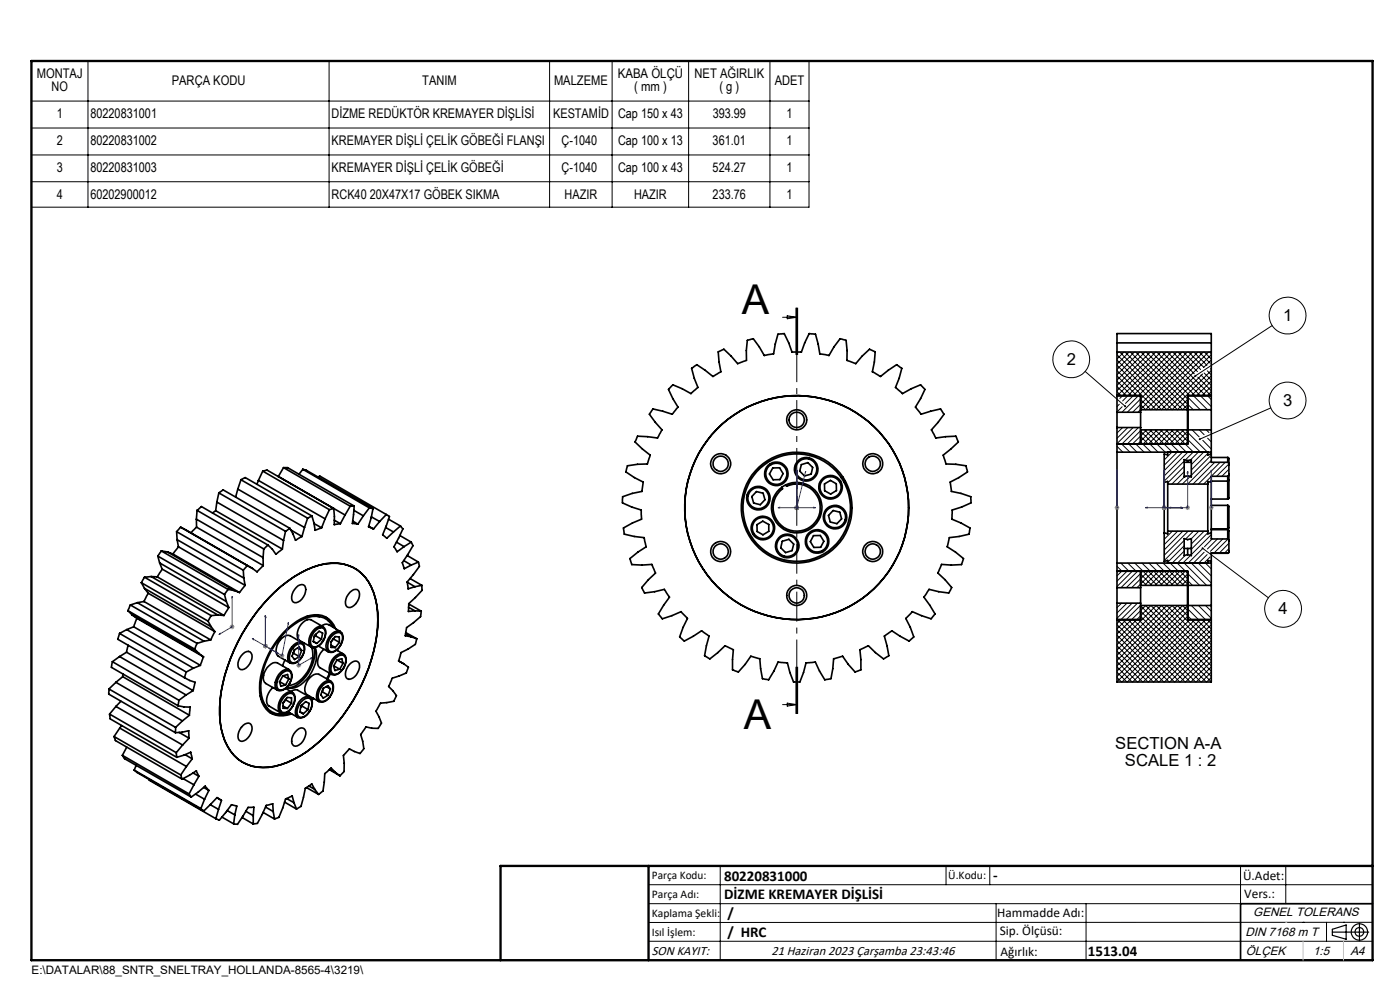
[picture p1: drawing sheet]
<svg xmlns="http://www.w3.org/2000/svg" width="297mm" height="210mm" viewBox="0 0 297 210" stroke-linecap="round" stroke-linejoin="round" font-family="sans-serif">
<g fill="none" stroke="#000" stroke-width=".35">
<path d="M237 74.7h20M237 72.7h20M55.7 99.9l1-.2 16.5 9.5M55.7 99.9l14.2 8.2M55.7 99.9l-.9 2M60.1 99.2h.9l14.1 8.1M60.1 99.2l14.2 8.2M60.1 99.2l-1 1.9M64.2 99.5l.8 .3 14.1 8.1M64.2 99.5l14.2 8.2M64.2 99.5l-.8 1.1M142.7 81.6l2 .9 1.9 1 1.5-1.3-.8-2-.6-2.1 1.1-.7 3.4 2.5 .2-.1 1.5-.9-.4-2.1-.1-2.2 1.2-.5 2.9 3 1.9-.7-.1-2 .2-2.2 .2-.1 1.1-.2 1.3 1.7 1 1.8 2-.3 .9-4.2 1.4-.1 .9 1.9 .7 2h2l.7-2 1-1.9 1.3 .1 .9 4.2 2 .3 1-1.8 1.3-1.7 1.3 .3 .2 2.2v2l.2 .1 1.6 .6 1.4-1.5 1.6-1.5 1.2 .5-.2 2.2-.4 2.1 1.7 1 3.4-2.5 1.1 .7-.6 2.1-.7 2 1.5 1.3 1.8-1 2-.9 .4 .4 .5 .6-.9 2-1.1 1.8 1.2 1.5 4.1-1.2 .8 1.2-2.7 3.3 .9 1.7 4.3-.4 .5 1.3-3.2 2.7 .2 .8 .4 1.1 2.1 .1 2.1 .3 .3 1.3-1.8 1.2-1.8 1 .2 1.9 2.1 .5 2.1 .7v1.3l-2 .9-2 .6-.1 1.9 2 .8 1.9 1.1-.2 1.3-2.1 .5-2.1 .2-.1 .3-.4 1.7 1.8 1.1 1.7 1.4-.4 1.3-2.2 .1-2.1-.2-.7 1.9 1.5 1.4 1.4 1.6-.6 1.2-2.2-.3-2-.5-.4 .7-.7 1 2.4 3.5-.9 1.1-4-1.6-1.3 1.5 .9 1.9 .8 2-.2 .1-.8 .8-3.7-2.2-1.6 1.1 1 4.2-.9 .5-.3 .2-1.7-1.4-1.5-1.4-1.8 .8 .2 2.1v2.2l-1.2 .4-1.4-1.6-1.2-1.7-2 .5-.5 4.3-1.3 .2-1.2-1.9-.8-1.9-2 .2-.5 2.1-.8 2h-1.4l-.7-2-.6-2.1-1.9-.2-.9 1.9-1.1 1.9-1.4-.2-.5-4.3-1.9-.5-1.2 1.7-1.5 1.6-1.2-.4 .2-4.3-1.8-.8-3.2 2.8-1.1-.7 .9-4.2-.4-.3-1.2-.8-3.6 2.2-1-.9 .7-2 .9-1.9-1.3-1.5-1.9 .9-2.1 .7-.1-.1-.7-1 2.3-3.5-1.1-1.7-2 .5-2.2 .3-.6-1.2 1.4-1.6 1.6-1.4-.7-1.6-.1-.3-2.1 .2-2.2-.1-.4-1.3 1.7-1.4 1.8-1.1-.5-2-2.1-.2-2.1-.5-.1-1.3 1.9-1.1 1.9-.8-.1-1.9-2-.6-2-.9v-.8l.1-.5 2-.7 2.1-.5 .3-1.9-1.9-1-1.8-1.2 .3-1.3 2.2-.3 2-.1 .6-1.9-3.2-2.7 .6-1.3 4.2 .4 .9-1.7-2.6-3.3 .7-1.2 4.1 1.2 1.2-1.5-1.1-1.8-.9-2z"/>
<path d="M163.9 99.3l1.5-.1 .7 1.3-.6 1.2-1.5 .1-.8-1.3zM170 98.6l1.4-.5 1 1.1-.3 1.4-1.4 .4-1-1.1zM237 95.9v23.5M237 87.4v3.3M237 95.9h20M237 83.9h5v3.5M237 90.7v5.2M237 90.7h5M237 87.4h5M242 87.4v3.3M242 91.2h15M242 86.9h15"/>
<path d="M242 90.7v3.5M247.7 95.9v.6l-.7-.2v6M251.2 98.1h1.5M251.2 97.5l.8 .2 .7-.2v3.6l-.7-.2-.8 .2zM252 97.7v.4M256.2 95.9v.6l.8-.2M257 95.9v.4M257 83.9h-5v10.3h-15M257 86.9v4.3M257 97h3.5M257 96.3v1.8h3.5M257 86.9v-16.1h-20v16.6"/>
<path d="M257 91.2v4.7M260.5 97l.2 .2v1.4M260.5 98.1l.2 .5M260.5 97v1.1M260.7 98.6v2M33.5 118l14.1 8.1M33.5 118l.4 1.4M33.9 119.4l14.1 8.2M33.9 119.4l.5 1.3M34.2 116.9l-.7 1.1M34.2 116.9l14.2 8.1M34.2 116.9l1.3 .2"/>
<path d="M35.5 117.1l14.2 8.2M35.5 117.1l1.2 .4M36.7 117.5l14.1 8.2M37.5 112.8l14.1 8.2M37.5 112.8l.1 1.7M37.6 114.5l14.1 8.1M37.6 114.5l.3 1.5M37.9 116l-1.2 1.5M37.9 116l14.1 8.2M38.3 111.8l-.8 1M38.3 111.8l14.2 8.2M38.3 111.8l15.3 8.8"/>
<path d="M41.7 110.1l14.1 8.2M41.7 110.1v1.7M41.7 111.8l-1.2 1.2M41.7 111.8l14.1 8.2M41.8 108.3l.9-.9 14.2 8.2M41.8 108.3l14.2 8.1M41.8 108.3l-.1 1.8M45.8 108.3l-.7 .5M45.8 108.3l14.1 8.2M46 106.5l14.1 8.1M46 106.5l-.2 1.8M46.4 104.6l.9-.7 14.2 8.2"/>
<path d="M46.4 104.6l14.2 8.1M46.4 104.6l-.4 1.9M50.4 103.7l14.2 8.2M50.4 103.7l-.4 1.7M51.1 101.8l.9-.5 14.2 8.2M51.1 101.8l14.2 8.1M51.1 101.8l-.7 1.9M52.5 120l-.9 1M52.5 120l1.1 .6M54.8 101.9l14.2 8.2M54.8 101.9l-.3 .8M55.8 118.3v1.7"/>
<path d="M55.8 120l-1.3 1.3-.9-.7M56 116.4l-.2 1.9M56.9 115.6l-.9 .8M56.9 115.6l.9 .9 .7 1.1 1.4-1.1M59.1 101.1h-.1M60.1 114.6l-.2 1.9M60.6 112.7l-.5 1.9M61.5 112.1l-.9 .6M61.5 112.1l1.2 2.5 1.4-.8M61.7 112.4l2.4 1.4M64.6 111.9l-.5 1.9M65.3 109.9l-.7 2"/>
<path d="M66.2 109.5l-.9 .4M66.2 109.5l.7 3 1.3-.5M66.6 111l1.6 1M67.6 101.2l.2-.2 14.2 8.1M69 110.1l-.8 1.9M69.9 108.1l.9-.2 .1 3.4 1.3-.2M69.9 108.1l-.9 2M70.9 110.3l1.3 .8M73.2 109.2l-1 1.9M74.3 107.4l-1.1 1.8M74.8 110.5l1.1 .7M75.1 108.3l2 1.1"/>
<path d="M75.1 107.3l-.8 .1M75.1 107.3l-.3 3.7 1.1 .2M77.1 109.4l-1.2 1.8M78.2 111.6l1 .6M78.4 107.7l.7 .2M78.4 107.7l-1.3 1.7M78.8 109.6l1.7 1M79.1 107.9l-.9 3.9 1 .4M80.5 110.6l-1.3 1.6M81.8 111.9l1.7 .9M82 109.1l.6 .5-1.4 3.8 .9 .8 1.4-1.4M82 109.1l-1.5 1.5"/>
<path d="M82.4 110.1l2.5 1.5M84.1 115l1.6 .9M84.8 113.6l2.4 1.4M84.9 111.6l.6 .6-1.9 3.8 .6 1 1.5-1.1M84.9 111.6l-1.4 1.2M85.7 118.9l1.5 1M86.4 117.8l2.4 1.4M87.2 115l.4 .8-2.3 3.6 .5 1.2 1.4-.7M87.2 115l-1.5 .9M88.8 119.2l.2 .9-2.6 3.3 .2 1.5 1.4-.4M88.8 119.2l-1.6 .7M160.5 104.3l1.4 .3 .4 1.4-1 1.1-1.4-.4-.4-1.4z"/>
<path d="M160.6 111.3l1.2-.7 1.3 .7v1.4l-1.2 .7-1.3-.7zM165.9 114.8l1.5-.4 1 1-.4 1.4-1.3 .4-1.1-1zM166.7 102.9l.2 .2a5 5 0 0 1 7.2 4.5 5 5 0 0 1-7.2 4.5 5 5 0 0 1-.9-8.4l-.2-.3M172.6 113.6h1.4l.8 1.2-.7 1.3h-1.5l-.7-1.2zM174.9 102.6l1.3-.7 1.2 .7v1.5l-1.2 .7-1.3-.7zM176.7 108.3l1.5 .3 .3 1.5-.9 1-1.5-.4-.3-1.3zM178.8 101.2l-.3 .2M179.3 102.1l-.3 .1M237 119.4h20M237 119.4v5.3M247 102.3v10.7M247 113v6.1l.7-.2v.5"/>
<path d="M247 102.3l.7-.2v.6M247.7 102.7v10M247.7 112.7v.5l-.7-.2M247.7 112.7h8.5M247.7 102.7h8.5M251.2 101.1h.3M251.2 116.3h1.5M251.2 114.3l.8 .2 .7-.2v3.6l-.7-.3-.8 .3zM252 116.3v1.3M252.5 101.1h.2M256.2 102.7v10M256.2 112.7v.5l.8-.2"/>
<path d="M257 102.3v10.7M257 119.1v.3M257 102.1h3.5M257 117.4h3.5M257 112.4h3.5M257 105.9h3.5M257 112.2h3.5M257 107.2h3.5M257 119.1l-.8-.2v.5M257 102.3l-.8-.2v.6M257 113v1.3h3.5M257 119.4v4.8"/>
<path d="M260.5 112.4l.2 .1v2.3M260.5 107.2l.2 .1v4.7l-.2 .2M260.5 114.3l.2 .5M260.5 101v1.1M260.5 117.3v.1M260.5 112.4v1.9M260.5 102.1v3.8M260.5 107.2v5M260.5 117.3h-3.5v1.8M260.5 101h-3.5v1.3M260.7 101.8l-.2 .3M260.7 117.1l-.2 .3"/>
<path d="M260.7 101.8v3.9l-.2 .2M260.7 114.8v2.2l-.2 .3M260.7 100.6l-.2 .4M260.7 100.6v1.2M25.4 134.4l-.4 1.2 14.1 8.1M25.4 134.4l14.1 8.1M25.4 139.3l14.1 8.1M25.4 139.3l-1.6 1.1M26.8 138.4l14.2 8.1M26.8 138.4l-1.4 .9M26.9 133.6l14.1 8.1M26.9 133.6l-1.5 .8"/>
<path d="M27.1 129.5l14.2 8.2M27.1 129.5l.9 .9M27.2 136.9l-.4 1.5M27.7 128.3l-.6 1.2M27.7 128.3l14.1 8.2M28 130.4l14.2 8.2M28 130.4l1 .8M28.4 133l14.1 8.1M28.4 133l-1.5 .6M29 131.2l-.6 1.8M29 131.2l14.2 8.1M29.1 127.8l14.2 8.2"/>
<path d="M29.1 127.8l-1.4 .5M30 123.6l14.1 8.2M30 123.6l.7 1.2M30.6 127.6l14.1 8.1M30.6 127.6l-1.5 .2M30.7 122.4l-.7 1.2M30.7 122.4l14.1 8.2M30.7 124.8l14.1 8.2M30.7 124.8l.7 1M31.4 125.8l-.8 1.8M31.4 125.8l14.2 8.2M32.1 122.3l14.1 8.1"/>
<path d="M32.1 122.3l-1.4 .1M32.1 122.3l1.3 .1M33.4 122.4l14.1 8.2M34.4 120.7l-1 1.7M34.4 120.7l14.1 8.2M41.3 137.7l.9 .9M41.8 136.5l-.5 1.2M42.2 138.6l1 .7M43.2 139.3l-.7 1.8M43.3 136l-1.5 .5M44.1 131.8l.7 1.2M44.7 135.7l-1.4 .3"/>
<path d="M44.8 130.6l-.7 1.2M44.8 133l.8 1M45.6 134l-.9 1.7M46.2 130.4l-1.4 .2M46.2 130.4l1.3 .2M47.6 126.1l.4 1.5M48 127.6l.5 1.3M48.4 125l-.8 1.1M48.4 125l1.3 .3M48.5 128.9l-1 1.7M49.7 125.3l1.1 .4M51.5 138.7a1.03 1.03 0 0 1 1.3-.5 1.03 1.03 0 0 1 .7 1.1 3.1 3.1 0 0 1-2.1 2.8 1.2 1.2 0 0 1-.8-2z"/>
<path d="M51.6 121l.1 1.6M51.7 122.6l.3 1.6M52 124.2l-1.2 1.5M57 126.9a23.3 23.3 0 0 1 12.1-7.3 8.7 8.7 0 0 1 10.2 6.1 23.1 23.1 0 0 1-.5 14.2 37.4 37.4 0 0 1-15.1 20.4 13.5 13.5 0 0 1-10.3 2.2 9 9 0 0 1-6.1-6.6 25.7 25.7 0 0 1 1.6-16.2 40.3 40.3 0 0 1 8.1-12.8zM62.2 138.6h.1M62.2 138.6l1.3 .7M62.5 137.8l-.3 .8M62.5 137a1.08 1.08 0 0 1 1.4-.5 1.08 1.08 0 0 1 .7 1.3 2.76 2.76 0 0 1-2.7 2.8 1.85 1.85 0 0 1-.1-2.6zM62.9 124.6a1.05 1.05 0 0 1 1.2-.6 1.05 1.05 0 0 1 .8 1.1 2.76 2.76 0 0 1-2.4 2.7 1.54 1.54 0 0 1-.3-2.3zM63.1 137.5l.9 .5M64 138l-.5-.7-1.1 .6-.5 1.3 .6 .7 1-.6M64 138l-.5 1.3"/>
<path d="M64 136.3l-2.4-1.4a1.82 1.82 0 0 0-2.2 .9 2.47 2.47 0 0 0-.3 3.4l2.4 1.4M64.1 136.3a1.85 1.85 0 0 0-2.2 1 3.2 3.2 0 0 0-.7 3 1.54 1.54 0 0 0 2.4-.3 2.95 2.95 0 0 0 .7-3.5l-.2-.2M64.4 136.3l-.1 .1M66.5 136.1l.7 .4M66.6 137.4a8.3 8.3 0 0 1-4.3 8.3l-1.3 .2M66.8 133.4a1.28 1.28 0 0 1 2-.3 2.91 2.91 0 0 1-.7 3.5l-.6 .5a1.16 1.16 0 0 1-1.4 .2 1.16 1.16 0 0 1-.6-1.3 3.8 3.8 0 0 1 1.3-2.6zM66.8 137.3a6.5 6.5 0 0 1-1.2 6.1 5.1 5.1 0 0 1-4.3 2.6l-.5-.2M66.9 134.9l-.3 .2M66.9 134.9l1.3 .7M67 133.7a1.11 1.11 0 0 1 1.3-.5 1.11 1.11 0 0 1 .7 1.2 2.85 2.85 0 0 1-2.5 2.8 1.71 1.71 0 0 1-.2-2.5zM67 134.5l-.1 .4M67.2 130.7l.6 .1"/>
<path d="M67.2 130.7h-1.4l-.9 .1M67.6 137l2.1 1.3M68.2 135.6l.2-1.3-.7-.4-1 .9-.2 1.3 .7 .4M68.2 135.6l-1 .9M68.2 132.8a1.43 1.43 0 0 1 1.5-.3l2.5 1.4M68.5 132.9l-2.5-1.4a1.74 1.74 0 0 0-2.1 .9 2.54 2.54 0 0 0-.4 3.4l2.5 1.5a6.8 6.8 0 0 1-3.8 7.9l-1 .2M68.7 137.7a3.1 3.1 0 0 0-1 3.8l2.6 1.5M69 130.8l.8 .7-.2 .2M69.8 131.9l.3 .1M70.1 132l.4 .7M70.1 132v.1M70.2 136.8l.9 .6"/>
<path d="M70.6 134.8a1.34 1.34 0 0 1 1.9-.3 2.86 2.86 0 0 1-2.3 3.7 1.73 1.73 0 0 1-.4-2.5zM70.7 133.1a4.2 4.2 0 0 0-5.4-2.1 15.7 15.7 0 0 0-9 9.6 10.9 10.9 0 0 0-.2 8.7 4.3 4.3 0 0 0 5.5 2M70.7 135.5h.1M70.7 135.5l-.5 .7M70.7 135.5l1.3 .8M70.8 139.5a1.53 1.53 0 0 1 2.3-.6 3.1 3.1 0 0 1-2.4 4.3l-.3-.1a1.55 1.55 0 0 1-.4-2zM71.2 139.6a1.34 1.34 0 0 1 1.9-.4 2.72 2.72 0 0 1-1 3.3 1.06 1.06 0 0 1-1.3 .5 1.06 1.06 0 0 1-.6-1.3 3.7 3.7 0 0 1 1-2.1zM71.2 133.4a4.5 4.5 0 0 0-6.4-2.6 17.8 17.8 0 0 0-9.5 12.8 8.4 8.4 0 0 0 1.1 6.8 4.6 4.6 0 0 0 5.5 1M71.4 137.9l1.4 .8M71.6 137.8v.2M72 136.3v-1.2l-.9-.1-.9 1.2v1.1l.9 .1M72 136.3l-.9 1.1"/>
<path d="M72.2 133.9a2.17 2.17 0 0 1 0 3 2.21 2.21 0 0 1-2.5 1.4M72.2 133.9a1.77 1.77 0 0 0-2.1 .9 2.92 2.92 0 0 0-.6 3.4l.2 .1M74.2 125.7a1.28 1.28 0 0 1 1.8-.4 2.71 2.71 0 0 1-2 3.6 1.13 1.13 0 0 1-.6-1.8l.2-.5zM86 134.4l1.2 .7M86.1 134.2l2.3 1.3M86.4 123.5l1.6 1M86.7 128.8l1.3 .8M86.7 128.1l2.7 1.5M87 122.7l2.5 1.5M87.2 135.1l1.2 .4M88 129.6h1.4M88.4 135.5l-.3 1.2-3 1.7-.5 1.8 1 .6"/>
<path d="M89.4 129.6l-.2 1.2-2.9 2.3-.3 1.8 1.2 .2M89.5 124.2v1l-2.8 2.8-.1 1.7 1.4-.1M89.5 124.2l-1.5 .3M237 121.2h15v10.2h5M237 124.7v3.2M237 127.9v16.8h20v-16.3M237 127.9h5M237 124.7h5M242 124.7v3.2M242 127.9v3.5h-5M242 128.4h15M242 124.2h15"/>
<path d="M242 121.2v3.5M257 124.2v4.2M23.1 146.1v1.1l14.1 8.2M23.1 146.1l14.2 8.2M23.2 151.5l.2 1 14.1 8.1M23.2 151.5l14.2 8.2M23.8 140.4l-.2 1.2 14.2 8.1M23.8 140.4l14.2 8.1M24.2 156.2l.3 .9 14.1 8.2M24.2 156.2l14.1 8.2M24.6 144.7l14.1 8.2M24.6 144.7l-1.5 1.4"/>
<path d="M24.6 149.9l14.1 8.1M24.6 149.9l-1.4 1.6M25.4 154.4l14.1 8.2M25.4 154.4l-1.2 1.8M25.6 148.8l-1 1.1M25.8 153.9l-.4 .5M26 143.5l14.2 8.2M26 143.5l-1.4 1.2M26.1 143l-.1 .5M26.9 158.5l-.9 1.7M37.2 155.4l2.8-.4 .1 1.6M37.3 154.3l-.1 1.1"/>
<path d="M37.4 159.7l.1 .9M37.8 149.7l1.3 .3h1.3l-.2 1.7M38 148.5l-.2 1.2M38 155.4l2.1 1.2M38.7 152.9l-1.4 1.4M38.7 158l-1.3 1.7M39.1 143.7l2.3 1-.4 1.8M39.5 147.4l-1.5 1.1M39.5 142.5l-.4 1.2M40.1 156.6l-1.4 1.4M40.2 151.7l-1.5 1.2M41 146.5l-1.5 .9"/>
<path d="M41 141.7l-1.5 .8M42.5 141.1l-1.5 .6M51.6 153.8a1.02 1.02 0 0 1 1.3-.4 1.02 1.02 0 0 1 .6 1.2 3.1 3.1 0 0 1-2.2 2.7 1 1 0 0 1-.8-1.5 3.5 3.5 0 0 1 1.1-2zM55.2 147.6l.4 1.1 .6 1M56.2 149.6l.5 .5M56.7 141.6a2.36 2.36 0 0 1 2-1l2.6 1.5a2.49 2.49 0 0 0-2.7 2.1 1.67 1.67 0 0 0 .2 2.2l-2.4-1.4a1.79 1.79 0 0 1-.3-2.3zM57.2 151.1a4 4 0 0 0 2.4 .4M57.9 145.8a3.3 3.3 0 0 0-1.1 3.7l2.7 1.7M59.3 144.6l1.3 .7M59.9 142.8a1.14 1.14 0 0 1 1.8-.1 3 3 0 0 1-2.1 3.7 .93 .93 0 0 1-.9-1.1 3.3 3.3 0 0 1 1.2-2.5zM60 143.4l1.3 .6M60.1 149.8l.9 .5"/>
<path d="M60.2 147.9a1.57 1.57 0 0 1 2-.7 2.81 2.81 0 0 1-2 4 .94 .94 0 0 1-.8-1.2 3.2 3.2 0 0 1 .8-2.1zM60.5 140l-.6 1.2M60.6 146l1.4 .9M60.6 148.4h.1M60.6 148.4l-.5 .7M60.6 148.4l1.2 .8M61.1 151l2.1 1.2M61.3 144l-.7 1.3M61.3 144l-.3-.9-1 .3-.7 1.2 .3 1 1-.3M61.3 142.1a1.87 1.87 0 0 1 .4 2.4 2.42 2.42 0 0 1-2.8 1.9M61.7 146.7a1.36 1.36 0 0 1 1.5-.3l2.5 1.4M61.8 149.2v-1.2l-.9-.1-.9 1.2 .1 1.1 .9 .1"/>
<path d="M61.8 149.2l-.8 1.1M62 146.9a2.12 2.12 0 0 1 .1 2.9 2.27 2.27 0 0 1-2.6 1.4M62 146.9a2.58 2.58 0 0 0-2.8 2.1 1.98 1.98 0 0 0 .3 2.2M62.7 155.2a1.43 1.43 0 0 1 1.8-.6 2.11 2.11 0 0 1-.3 2.7 1.41 1.41 0 0 1-2.1 .7 2.42 2.42 0 0 1 .6-2.8zM63.1 152.2h.1M63.6 151l.7 .4M63.7 148.5a1.39 1.39 0 0 1 2.4-.2 3.2 3.2 0 0 1-2.5 4l-.5-.2a2.01 2.01 0 0 1-.1-2.6zM63.9 148.9a1.46 1.46 0 0 1 2-.6 2.8 2.8 0 0 1-1.7 3.8 .91 .91 0 0 1-1-.2 .91 .91 0 0 1-.2-.9 3.9 3.9 0 0 1 .9-2.1zM64.1 149.8l-.3 .3M64.1 149.8l1.2 .7M64.1 149.5v.3M65.3 150.5l.3-1.3-.8-.4-.9 .9-.3 1.3 .7 .4"/>
<path d="M65.3 150.5l-1 .9M66.4 148.1l-.3 .2M66.5 148.2l-.3 .3M68.2 145.2a1.48 1.48 0 0 1 2.2-.5 3 3 0 0 1-.9 3.7 1.27 1.27 0 0 1-1.4 .6 1.27 1.27 0 0 1-1-1.1 3.7 3.7 0 0 1 1.1-2.7zM68.4 146.7l-.1 .1M68.4 146.7l1.2 .8M68.4 145.4a1.46 1.46 0 0 1 2-.5 2.85 2.85 0 0 1-2.1 3.9 1.18 1.18 0 0 1-.7-1.8l.2-.6zM68.6 146l-.2 .7M69.3 145.7l.8 .4M69.9 142.8l-.6 1.2M70.1 142.9l-.6 1.2M70.1 146.1l-.5-.7-1.1 .6-.4 1.4 .5 .7 1-.6"/>
<path d="M70.1 146.1l-.5 1.4M70.2 144.5l-2.5-1.5a2.72 2.72 0 0 0-2.9 2.4 1.69 1.69 0 0 0 .4 2l2.5 1.4M70.8 141.2l1.3 .7M71.5 140l1.3 .7M72.8 140.7l-.3-1-1 .3-.7 1.3 .2 .9 1.1-.3M72.8 140.7l-.7 1.2M74.2 140.9a1.18 1.18 0 0 1 2-.2 2.96 2.96 0 0 1-2.2 3.4 1.4 1.4 0 0 1-.5-2.2zM84.6 140.2l1 .6M85.6 140.8l1 .7-.4 1.3-3 1.1-.8 1.7 1.7 2-.6 1.2-2.8 .3-.9 1.8 .6 1.1 .5 1.4v.1l-.7 1h-1.3l-1.3-.3-1.1 1.6 .7 3-.8 1-2.3-1-1.3 1.5 .2 1.6v1.7l-.9 1M26 160.2l.4 .7 14.2 8.2M26 160.2l14.1 8.2M28.5 163.4l.6 .5 14.1 8.1"/>
<path d="M28.5 163.4l14.1 8.1M28.9 162.3l-.4 1.1M31.7 165.4v.1l14.1 8.2M37.5 160.6l3-1 .3 1.4M38.3 164.4l.3 .9M38.8 165.2l2.3 1.3M39.3 160.1l1.5 .9M39.5 162.6l-1.2 1.8M40.1 168.4l.5 .7M40.8 161l-1.3 1.6M41 164l1.2 .7M41.1 166.5l-1 1.9"/>
<path d="M41.5 168.4l1.9 1.1M42.2 164.7l-.5-1.2-3.1 1.8M42.2 164.7l-1.1 1.8M42.6 171.5l.6 .5M43.2 167l1.1 .7M43.4 169.5l-.8 2M44.3 167.7l-.8-1-2.9 2.4M44.3 167.7l-.9 1.8M44.6 170.7l1.8 1M46 169.2l.9 .5M46.4 171.7l.6-1.9-1-.6-2.8 2.8M46.4 171.7l-.6 2"/>
<path d="M47.1 173.3l2.5 1.5M48.2 171.9l1.6 1M49.8 172.9l.4-1.9-1.1-.3-2.6 3.3-.7-.3M49.8 172.9l-.2 1.9M51.3 173.4l2.4 1.4M52.1 172.1l1.6 .9M53.7 173l.2-1.8-1.3 .1-2.2 3.6-.8-.1M53.7 173v1.8M55.8 172.3l2.4 1.4M56.3 171.2l1.7 .9M58 172.1l-.1-1.6-1.4 .3-1.9 3.9-.9 .1M58 172.1l.2 1.6"/>
<path d="M60.4 170.1l2.5 1.5M60.8 169.4l1.6 .9M62.4 170.3l-.4-1.5-1.4 .7-1.4 3.9-1 .3M62.4 170.3l.5 1.3M65 167.1l2.6 1.4M65.5 166.7l1.3 .8M66.8 167.5l-.7-1.2-1.3 .9-.9 3.9-1 .5M66.8 167.5l.8 1M69.9 163.3l2.2 1.3M70 163.2l1.1 .6M71.1 163.8l-.9-.9-1.3 1.2-.4 3.7-.9 .7M71.1 163.8l1 .8"/>
<path d="M291.2 191.7h-28v12"/>
<circle cx="152.9" cy="98.4" r="2.14"/>
<circle cx="152.9" cy="98.4" r="1.62"/>
<circle cx="169" cy="89.1" r="2.13"/>
<circle cx="169" cy="89.1" r="1.63"/>
<circle cx="171" cy="99.5" r="2.25"/>
<circle cx="171" cy="99.5" r="2.5"/>
<circle cx="185.1" cy="98.4" r="1.62"/>
<circle cx="185.1" cy="98.4" r="2.13"/>
<circle cx="152.9" cy="117" r="2.13"/>
<circle cx="152.9" cy="117" r="1.62"/>
<circle cx="160.9" cy="105.7" r="2.24"/>
<circle cx="160.9" cy="105.7" r="2.51"/>
<circle cx="161.8" cy="112" r="2.24"/>
<circle cx="161.8" cy="112" r="2.51"/>
<circle cx="164.7" cy="100.5" r="2.49"/>
<circle cx="164.7" cy="100.5" r="2.25"/>
<circle cx="167" cy="115.8" r="2.26"/>
<circle cx="167" cy="115.8" r="2.5"/>
<circle cx="169" cy="107.7" r="23.8"/>
<circle cx="169" cy="107.7" r="5.4"/>
<circle cx="169" cy="107.7" r="11.7"/>
<circle cx="169" cy="107.7" r="11.4"/>
<circle cx="173.3" cy="114.9" r="2.26"/>
<circle cx="173.3" cy="114.9" r="2.5"/>
<circle cx="176.2" cy="103.4" r="2.26"/>
<circle cx="176.2" cy="103.4" r="2.51"/>
<circle cx="177.1" cy="109.7" r="2.5"/>
<circle cx="177.1" cy="109.7" r="2.24"/>
<circle cx="185.1" cy="117" r="2.13"/>
<circle cx="185.1" cy="117" r="1.62"/>
<circle cx="169" cy="126.3" r="1.62"/>
<circle cx="169" cy="126.3" r="2.13"/>
</g>
<g fill="none" stroke="#000" stroke-width=".21">
<path d="M6.7 12.9h164.9v31h-164.9zM18.7 12.9v31M69.8 12.9v31M116.6 12.9v31M129.9 12.9v31M146.1 12.9v31M163.3 12.9v31M6.7 21.4h164.9M6.7 27.2h164.9M6.7 32.9h164.9M6.7 38.6h164.9M166 67.3h3"/>
<path d="M167 67l2 .3-2 .3zM168.9 65.3v10M169 65.3v10M169.2 65.3v10M230.2 78.8l8.5 7.4M237 77.5l9.4 9.4 7.2-7.2M237 76.4l10.5 10.5 7.6-7.6M237 79.7l4.2 4.2M237 78.6l8.3 8.3M237 75.2l11.7 11.7M237.3 74.7l-.3 .3M237.5 74.7l12.3 12.2"/>
<path d="M238.4 74.7l-1.4 1.5M238.7 74.7l12.2 12.2M239.5 74.7l-2.5 2.6M239.8 74.7l12.2 12.1M240.7 74.7l-3.7 3.7M240.9 74.7l12.3 12.2M241.8 74.7l-4.8 4.8M242 74.7l10 9.9M242.9 74.7l-5.9 5.9M243.1 74.7l9.3 9.2M244.1 74.7l-7.1 7.1M244.3 74.7l9.2 9.2"/>
<path d="M245.2 74.7l-8.2 8.2M245.4 74.7l11.6 11.5M246.3 74.7l-9.3 9.3M246.5 74.7l9.3 9.2M247.4 74.7l-9.8 9.8M247.7 74.7l9.2 9.2M248.5 74.7l-10.3 10.3M248.8 74.7l4.6 4.6M249.7 74.7l-10.9 10.9M249.9 74.7l4.1 4.1M250.8 74.7l-12.8 12.7M251 74.7l3.7 3.7"/>
<path d="M251.9 74.7l-12.8 12.7M252.1 74.7l3.3 3.2 1.6-1.5M253 74.7l-12.7 12.7M253.3 74.7l2.7 2.8M254.1 74.7l-12.7 12.7M254.4 74.7l2.3 2.3M254.8 79.5l2.2 2.3M255.3 74.7l-12.3 12.2M255.4 79.1l1.6 1.5M255.5 74.7l1.5 1.5M256.1 78.7l.9 .8M256.4 74.7l-12.2 12.2-2.2-2.2"/>
<path d="M256.6 74.7l.4 .3M256.8 78.2l.2 .2M257 75.2l-11.7 11.7M257 78.6l-8.4 8.3M257 79.7l-4.2 4.2M269.9 69.1l-16.3 10.6M237 83.1l.8 .8M237 82l1.9 1.9M237 80.8l3.1 3.1M237 94.7l1.2 1.2M237 90.7h.1M237.5 85.8l-.5 .4"/>
<path d="M237.9 94.2l1.8 1.7M238.1 86.3l-1.1 1.1M238.2 90.7l-1.2 1.2M239.3 90.7l-2.3 2.3M239.5 94.2l1.7 1.7M240.4 90.7l-3.4 3.4M240.9 94.2l1.8 1.7M241.5 90.7l-3.5 3.5M242 85.9l1.1 1M242 93.7l2.2 2.2M242 92.6l1.6 1.6M242 91.5l2.7 2.7"/>
<path d="M242.1 91.2l-3 3M242.8 91.2l3 3M243.2 91.2l-3 3M243.9 91.2l4.8 4.7M243.9 94.2l1.8 1.7M244.4 91.2l-3 3M245 91.2l3.1 3M245.4 94.2l1.8 1.7M245.5 91.2l-3 3M246.2 91.2l3 3M246.6 91.2l-3 3M247.1 96.3l-.1 .1"/>
<path d="M247.3 91.2l3 3M247.8 91.2l-3 3M248.4 91.2l4.8 4.7M248.4 94.2l1.8 1.7M248.6 95.9l-1.6 1.7M248.9 91.2l-3 3M249.6 91.2l2.4 2.4M249.7 95.9l-2.7 2.8M249.9 94.2l1.8 1.7M250 91.2l-3 3M250.7 91.2l1.3 1.3M250.9 95.9l-3.9 3.9"/>
<path d="M251.1 91.2l-3 3M251.2 97.8l-4.2 4.3M251.2 98.9l-3.5 3.5M251.8 91.2l.2 .2M252 84.7l-2.2 2.2M252 85.9l-1.1 1M252 91.5l-2.8 2.7M252 92.6l-1.6 1.6M252 93.7l-.5 .5M252 84.2l2.6 2.7M252 93.2l2.7 2.7M252 91.7l4.2 4.2"/>
<path d="M252 95.9l-5 5.1M252.9 91.2l1.5 1.5M253.1 95.9l-1.6 1.7M253.2 83.9l3 3M254.1 80l2.9 2.9M254.2 95.9l-1.6 1.6M254.4 91.2l1 1M255.2 93.4l1.8 1.8M255.3 95.9l-2.6 2.7M255.9 91.2l.6 .5M256.2 83.9l.8 .9M256.2 92.9l.8 .8"/>
<path d="M256.2 96.2l-3.5 3.5M257 80.8l-3.1 3.1M257 82l-2 1.9M257 83.1l-.9 .8M257 96.5l-4.3 4.3M257 97.7l-5 5M257.7 98.1l-4.6 4.6M258.8 98.1l-4.6 4.6M259.9 98.1l-2.9 2.9M260.7 98.4l-2.6 2.6M260.7 99.5l-1.5 1.5M269.6 86.5l-15.1 6.7"/>
<path d="M237.8 119.4l1.7 1.8M239.3 119.4l1.7 1.8M240.7 119.4l4.8 4.8M242.3 119.4l1.7 1.8M243.7 119.4l1.8 1.8M245.3 119.4l4.7 4.8M246.7 119.4l1.8 1.8M247.2 113.1l-.2 .2M248.2 119.4l1.8 1.8M248.7 112.7l-1.7 1.7M249.7 119.4l4.8 4.8M249.8 112.7l-2.8 2.8"/>
<path d="M250.9 112.7l-3.9 4M251.2 115.8l-3.5 3.5M251.2 116.9l-2.5 2.5M251.2 119.4l4.8 4.8M251.2 114.6l-4.2 4.3M251.2 100.1l-2.6 2.6M251.3 101.1l-1.6 1.6M251.4 117.8l-1.6 1.6M252.1 112.7l-5.1 5.1M252.5 101.1l-1.7 1.6M252.6 117.8l-1.7 1.6M252.7 119.4l4.3 4.3"/>
<path d="M253.2 112.7l-1.7 1.6M254.2 119.4l2.8 2.8M254.3 112.7l-1.6 1.6M255 116.5l-2.9 2.9M255.1 116.3l14 10.5M255.4 112.7l-2.7 2.7M255.4 117.1l-2.2 2.3M255.7 119.4l1.3 1.3M256.1 117.6l-1.8 1.8M256.2 113l-3.5 3.5M256.7 118.1l-1.3 1.3M257 113.4l-4.3 4.2"/>
<path d="M257 119l-.1 .1M257 101.1l-1.7 1.6M257 102.2l-.1 .1M257.1 114.3l-1.6 1.7M258.3 114.3l-2.1 2.1M259.4 114.3l-2.6 2.6M260.5 114.3l-2.9 3M260.7 115.2l-2 2.1M260.7 116.4l-.9 .9M260.7 100.7l-.3 .3M237 135.6l7.2-7.2 12.8 12.8M237 137.9l9.4-9.5 10.6 10.6"/>
<path d="M237 139.2l5.4 5.5M237 138.1l6.6 6.6M237 137l7.7 7.7M237 135.8l8.8 8.9M237 134.7l9.9 10M237 133.6l11 11.1M237 132.5l12.2 12.2M237 120.1l1 1.1M237 131.4l13.3 13.3M237.9 121.2l-.9 1M237.9 127.9l-.9 1M238.2 131.4l13.2 13.3"/>
<path d="M239.1 121.2l-2.1 2.1M239.1 127.9l-2.1 2.1M239.3 131.4l13.2 13.3M240.2 127.9l-3.2 3.3M240.2 121.2l-3.2 3.2M240.4 131.4l13.2 13.3M241.3 127.9l-4.3 4.4M241.3 121.2l-3.5 3.5M241.5 131.4l13.3 13.3M242 128.4l-5 5M242 124l.1 .2M242 122.9l1.2 1.3"/>
<path d="M242 121.8l2.4 2.4M242 130.7l13.9 14M242 129.6l15 15M242 128.5l15 15M242.4 121.2l-3.5 3.5M243 128.4l14 14M243.1 128.4l-6.1 6.1M243.6 121.2l-3.5 3.5M243.6 121.2l3 3M244.7 121.2l-3.5 3.5M244.8 121.2l3 3M245.3 128.4l11.7 11.7"/>
<path d="M245.3 128.4l-8.3 8.4M245.8 121.2l-3 3M245.9 121.2l3 3M246.9 121.2l-3 3M248.1 121.2l-3.1 3M248.1 121.2l3 3M248.6 128.4l8.4 8.4M248.7 128.4l-11.7 11.7M249.2 121.2l-3 3M249.2 121.2l2.8 2.7M249.8 128.4l7.2 7.2M249.8 128.4l-12.8 12.8"/>
<path d="M250.3 121.2l-3 3M250.4 121.2l1.6 1.6M250.9 128.4l1.1 1.1M250.9 128.4l-13.9 14M251.4 121.2l-3 3M252 121.8l-2.4 2.4M252 122.9l-1.3 1.3M252 124l-.2 .2M252 128.5l-15 15M252 129.6l-15 15M252 130.7l-14 14M252 129.1l2.2 2.3"/>
<path d="M252 123.1l1 1.1M252.4 131.4l-13.3 13.3M252.7 128.4l3.1 3-13.3 13.3M253.5 131.4l-13.2 13.3M253.9 131.4l3.1 3.1M254.2 128.4l2.8 2.8M254.6 131.4l-13.2 13.3M255 131.4l2 2M255.7 128.4l1.3 1.2M256.1 131.4l.9 .9M256.9 131.4l-13.3 13.3M257 137.9l-9.5-9.5-10.5 10.6"/>
<path d="M257 132.5l-12.2 12.2M257 133.6l-11.1 11.1M257 134.7l-10 10M257 135.8l-8.9 8.9M257 137l-7.8 7.7M257 138.1l-6.6 6.6M257 139.2l-5.5 5.5M166 149.5h3M167 149.1l2 .4-2 .3zM168.9 141.4v10M169 141.4v10M169.2 141.4v10z"/>
<path d="M237 143.7l.9 1M237 142.6l2.1 2.1M237 141.5l3.2 3.2M237 140.3l4.3 4.4M257 140.3l-4.4 4.4M257 141.5l-3.2 3.2M257 142.6l-2.1 2.1M257 143.7l-1 1M137.6 187.7h153.6M137.6 191.7h153.6M137.6 199.7h153.6M152.8 183.7v20"/>
<path d="M200.7 183.7v4M210 183.7v4M211.3 191.7v12M230.4 191.7v12M263.2 183.7v20M272.8 183.7v8M276.4 195.6h.1M281.4 195.6v4.1M285 195.6h.1M291.2 195.6l-153.6 .1"/>
<circle cx="227.3" cy="76.2" r="3.9"/>
<circle cx="273.2" cy="66.9" r="3.9"/>
<circle cx="273.1" cy="84.9" r="3.9"/>
<circle cx="272.2" cy="129.2" r="3.9"/>
</g>
<g fill="none" stroke="#000" stroke-width=".25">
<path d="M282.6 197.7h7.8M282.6 197.1l3-.9v3l-3-.8zM288.4 195.8v3.8M106.2 203.7h185"/>
<circle cx="288.4" cy="197.7" r="1.74"/>
<circle cx="288.4" cy="197.7" r=".93"/>
</g>
<g fill="none" stroke="#00f" stroke-width=".21">
<path d="M169 99.7v.4v-.4M169 99.7l.1 .4h-.2zM169 99.7v8M170.9 99.9v.4v-.4M170.9 99.9l-1.9 7.8M237 99.7v8M237 99.7v.4v-.4M247 99.7v8M247 99.7l.1 .4h-.2zM252 99.9v7.8h-9M252 99.9l.1 .4h-.3zM257 99.7v8"/>
<path d="M257 99.7v.4v-.4M165 107.7l.4-.1v.2zM165 107.7h8M169 107.6v.2zM169 107.7h.1M172.6 107.6l.4 .1-.4 .1zM237 107.7h.1M237 107.6v.2zM243 107.7l.4-.1v.2zM248 107.7l.4-.1v.2zM250.5 107.6l.5 .1-.5 .1zM257 107.7h.1"/>
<path d="M257 107.6v.2zM46.4 134.6l.3-.2v.1zM49.2 126.5l.1 .2-.1 .1zM49.2 126.5v6.5l-2.8 1.6M53.5 135.4l.3 .1v.2zM56.3 130.5l.1 .4-.2-.1zM56.3 130.5v6.5M57 137.5h.3v.2zM58.8 138.4l.3 .3-.3-.1zM61.2 132l-1.4 7.1-6.3-3.7M61.2 132v.4l-.1-.1zM63.4 134.6v.3l-.1 .1z"/>
<path d="M63.4 134.6v6.5l2.8-1.6M65.9 139.6l.3-.1-.3 .3z"/>
</g>
<g fill="none" stroke="#808080" stroke-width=".21">
<path d="M168.5 107.7h1M168.7 107.3l.7 .7M169 107.2v1M169.4 107.3l-.7 .7M236.5 107.7h1M236.6 107.3l.7 .7M237 107.2v1M237.3 107.3l-.7 .7M246.5 107.7h1M246.6 107.3l.7 .7M247 107.2v1M247.3 107.3l-.7 .7"/>
<path d="M251.5 107.7h.9M251.6 107.3l.7 .7M252 107.2v1M252.3 107.3l-.7 .7M256.5 107.7h1M256.6 107.3l.7 .7M257 107.2v1M257.3 107.3l-.7 .7M48.7 133h1M48.9 132.6l.7 .7M49.2 132.5v1M49.6 132.6l-.7 .7"/>
<path d="M55.8 137h1M56 136.7l.7 .7M56.3 136.6v.9M56.7 136.7l-.7 .7M59.3 139.1h1M59.5 138.7l.7 .7M59.8 138.6v1M60.2 138.7l-.7 .7M62.9 141.1h1M63 140.8l.7 .7M63.4 140.6v1M63.7 140.8l-.7 .7"/>
</g>
<path d="M169 65.3v86.1" fill="none" stroke="#000" stroke-width=".21" stroke-dasharray="6.3 1.3 1.3 1.3" stroke-dashoffset=".7" stroke-linecap="butt"/>
<path d="M6.7 12.9h284.5v190.8h-284.5zM137.6 183.7v20M291.2 183.7h-185v20" fill="none" stroke="#000" stroke-width=".5"/>
<path d="M276.4 199.7v4M285 199.7v4" fill="none" stroke="#c0c0c0" stroke-width=".21"/>
<path d="M272.8 195.6h.1" fill="none" stroke="#c0c0c0" stroke-width=".25"/>
<path d="M253.5 79.5l-.1 .3 .2-.1-.2 .2 .2 .1a.23 .23 0 0 0 .2-.3 .23 .23 0 0 0-.3-.2zM254.4 93l-.1 .2h.2h-.2a.22 .22 0 0 0 .3 .2 .22 .22 0 0 0 .1-.4 .22 .22 0 0 0-.3 0zM255 116.2a.23 .23 0 0 0 0 .3 .23 .23 0 0 0 .3-.1 .23 .23 0 0 0-.3-.3l.1 .2zM238.5 86v.1a.22 .22 0 0 0 .1 .3 .22 .22 0 0 0 .3-.1l-.2-.1 .2 .1-.1-.3z" fill="#000"/>
<g fill="#00f">
<path d="M169 107.6v.2zM169 99.7v.4zM169.1 107.6l-.1 .2zM170.9 99.9v.4zM165 107.7l.4 .1v-.2zM169 99.7l-.1 .4h.2zM169 107.6v.2zM169 99.7v.4zM172.6 107.6l.4 .1-.4 .1zM169 99.7l.1 .4h-.2z"/>
<path d="M58.8 138.4l.3 .3-.3-.1zM56.3 130.5l.1 .4-.2-.1zM57 137.5l.3 .2v-.2zM61.2 132l-.1 .3 .1 .1zM46.4 134.6l.3-.1v-.1zM49.2 126.5v.3l.1-.1zM53.5 135.4l.3 .3v-.2zM56.3 130.5l-.1 .3 .2 .1zM65.9 139.6l.3-.1-.3 .3zM63.4 134.6v.3l-.1 .1z"/>
<path d="M250.5 107.6l.5 .1-.5 .1zM247 99.7l.1 .4h-.2zM250.5 107.6l.5 .1-.5 .1zM247 99.7l.1 .4h-.2zM248 107.7l.4 .1v-.2zM252 99.9l-.2 .4h.3zM237 107.6v.2zM237 99.7v.4zM243 107.7l.4 .1v-.2zM247 99.7l-.1 .4h.2zM257 107.6v.2zM257 99.7v.4z"/>
</g>
<g font-size="8.7">
<text x="157.4" y="66.7">A</text>
<text x="157.8" y="154.6">A</text>
</g>
<g font-size="3.5">
<text x="272.2" y="68.1">1</text>
<text x="226.3" y="77.4">2</text>
<text x="272.2" y="86.1">3</text>
<text x="271.2" y="130.3">4</text>
<text x="236.6" y="158.9">SECTION A-A</text>
<text x="238.7" y="162.4">SCALE 1 : 2</text>
</g>
<g font-size="3.2">
<text x="153.6" y="186.8">80220831000</text>
<text x="153.6" y="190.8">DİZME KREMAYER DİŞLİSİ</text>
<text x="210.7" y="186.6">-</text>
<text x="154.3" y="194.8">/</text>
<text x="154.3" y="198.8">/ HRC</text>
<text x="230.8" y="202.8">1513.04</text>
</g>
<g font-size="2.8">
<text x="7.8" y="16.5">MONTAJ</text>
<text x="36.4" y="18">PARÇA KODU</text>
<text x="89.6" y="18">TANIM</text>
<text x="117.5" y="18">MALZEME</text>
<text x="131.1" y="16.5">KABA ÖLÇÜ</text>
<text x="147.3" y="16.5">NET AĞIRLIK</text>
<text x="164.3" y="18">ADET</text>
<text x="10.9" y="19.4">NO</text>
<text x="134.5" y="19.4">( mm )</text>
<text x="152.6" y="19.4">( g )</text>
<text x="12" y="25.1">1</text>
<text x="19.2" y="25.1">80220831001</text>
<text x="70.4" y="25.1">DİZME REDÜKTÖR KREMAYER DİŞLİSİ</text>
<text x="117.3" y="25.1">KESTAMİD</text>
<text x="131.1" y="25.1">Cap 150 x 43</text>
<text x="151.2" y="25.1">393.99</text>
<text x="166.9" y="25.1">1</text>
<text x="12" y="30.8">2</text>
<text x="19.2" y="30.8">80220831002</text>
<text x="70.4" y="30.8">KREMAYER DİŞLİ ÇELİK GÖBEĞİ FLANŞI</text>
<text x="119.1" y="30.8">Ç-1040</text>
<text x="131.1" y="30.8">Cap 100 x 13</text>
<text x="151.2" y="30.8">361.01</text>
<text x="166.9" y="30.8">1</text>
<text x="12" y="36.5">3</text>
<text x="19.2" y="36.5">80220831003</text>
<text x="70.3" y="36.5">KREMAYER DİŞLİ ÇELİK GÖBEĞİ</text>
<text x="119.1" y="36.5">Ç-1040</text>
<text x="131.1" y="36.5">Cap 100 x 43</text>
<text x="151.2" y="36.5">524.27</text>
<text x="166.8" y="36.5">1</text>
<text x="12" y="42.3">4</text>
<text x="19.2" y="42.3">60202900012</text>
<text x="70.3" y="42.3">RCK40 20X47X17 GÖBEK SIKMA</text>
<text x="119.8" y="42.3">HAZIR</text>
<text x="134.5" y="42.3">HAZIR</text>
<text x="151.2" y="42.3">233.76</text>
<text x="166.8" y="42.3">1</text>
<text x="263.7" y="186.7">Ü.Adet:</text>
<text x="263.9" y="190.5">Vers.:</text>
<text x="211.5" y="194.5">Hammadde Adı:</text>
<text x="138.3" y="202.6">SON KAYIT:</text>
<text x="163.6" y="202.6">21 Haziran 2023 Çarşamba 23:43:46</text>
<text x="212.1" y="198.4">Sip. Ölçüsü:</text>
<text x="212.2" y="202.7">Ağırlık:</text>
</g>
<g font-size="2.6">
<text x="265.9" y="194.4">GENEL TOLERANS</text>
<text x="264.2" y="198.5">DIN 7168 m T</text>
<text x="264.3" y="202.6">ÖLÇEK</text>
<text x="278.5" y="202.6">1:5</text>
<text x="286.5" y="202.6">A4</text>
</g>
<g font-size="2.5">
<text x="138.3" y="186.4">Parça Kodu:</text>
<text x="138.3" y="190.5">Parça Adı:</text>
<text x="201.2" y="186.5">Ü.Kodu:</text>
<text x="138.3" y="194.5">Kaplama Şekli:</text>
<text x="138.3" y="198.6">Isıl İşlem:</text>
<text x="6.7" y="206.7">E:\DATALAR\88_SNTR_SNELTRAY_HOLLANDA-8565-4\3219\</text>
</g>
</svg>
